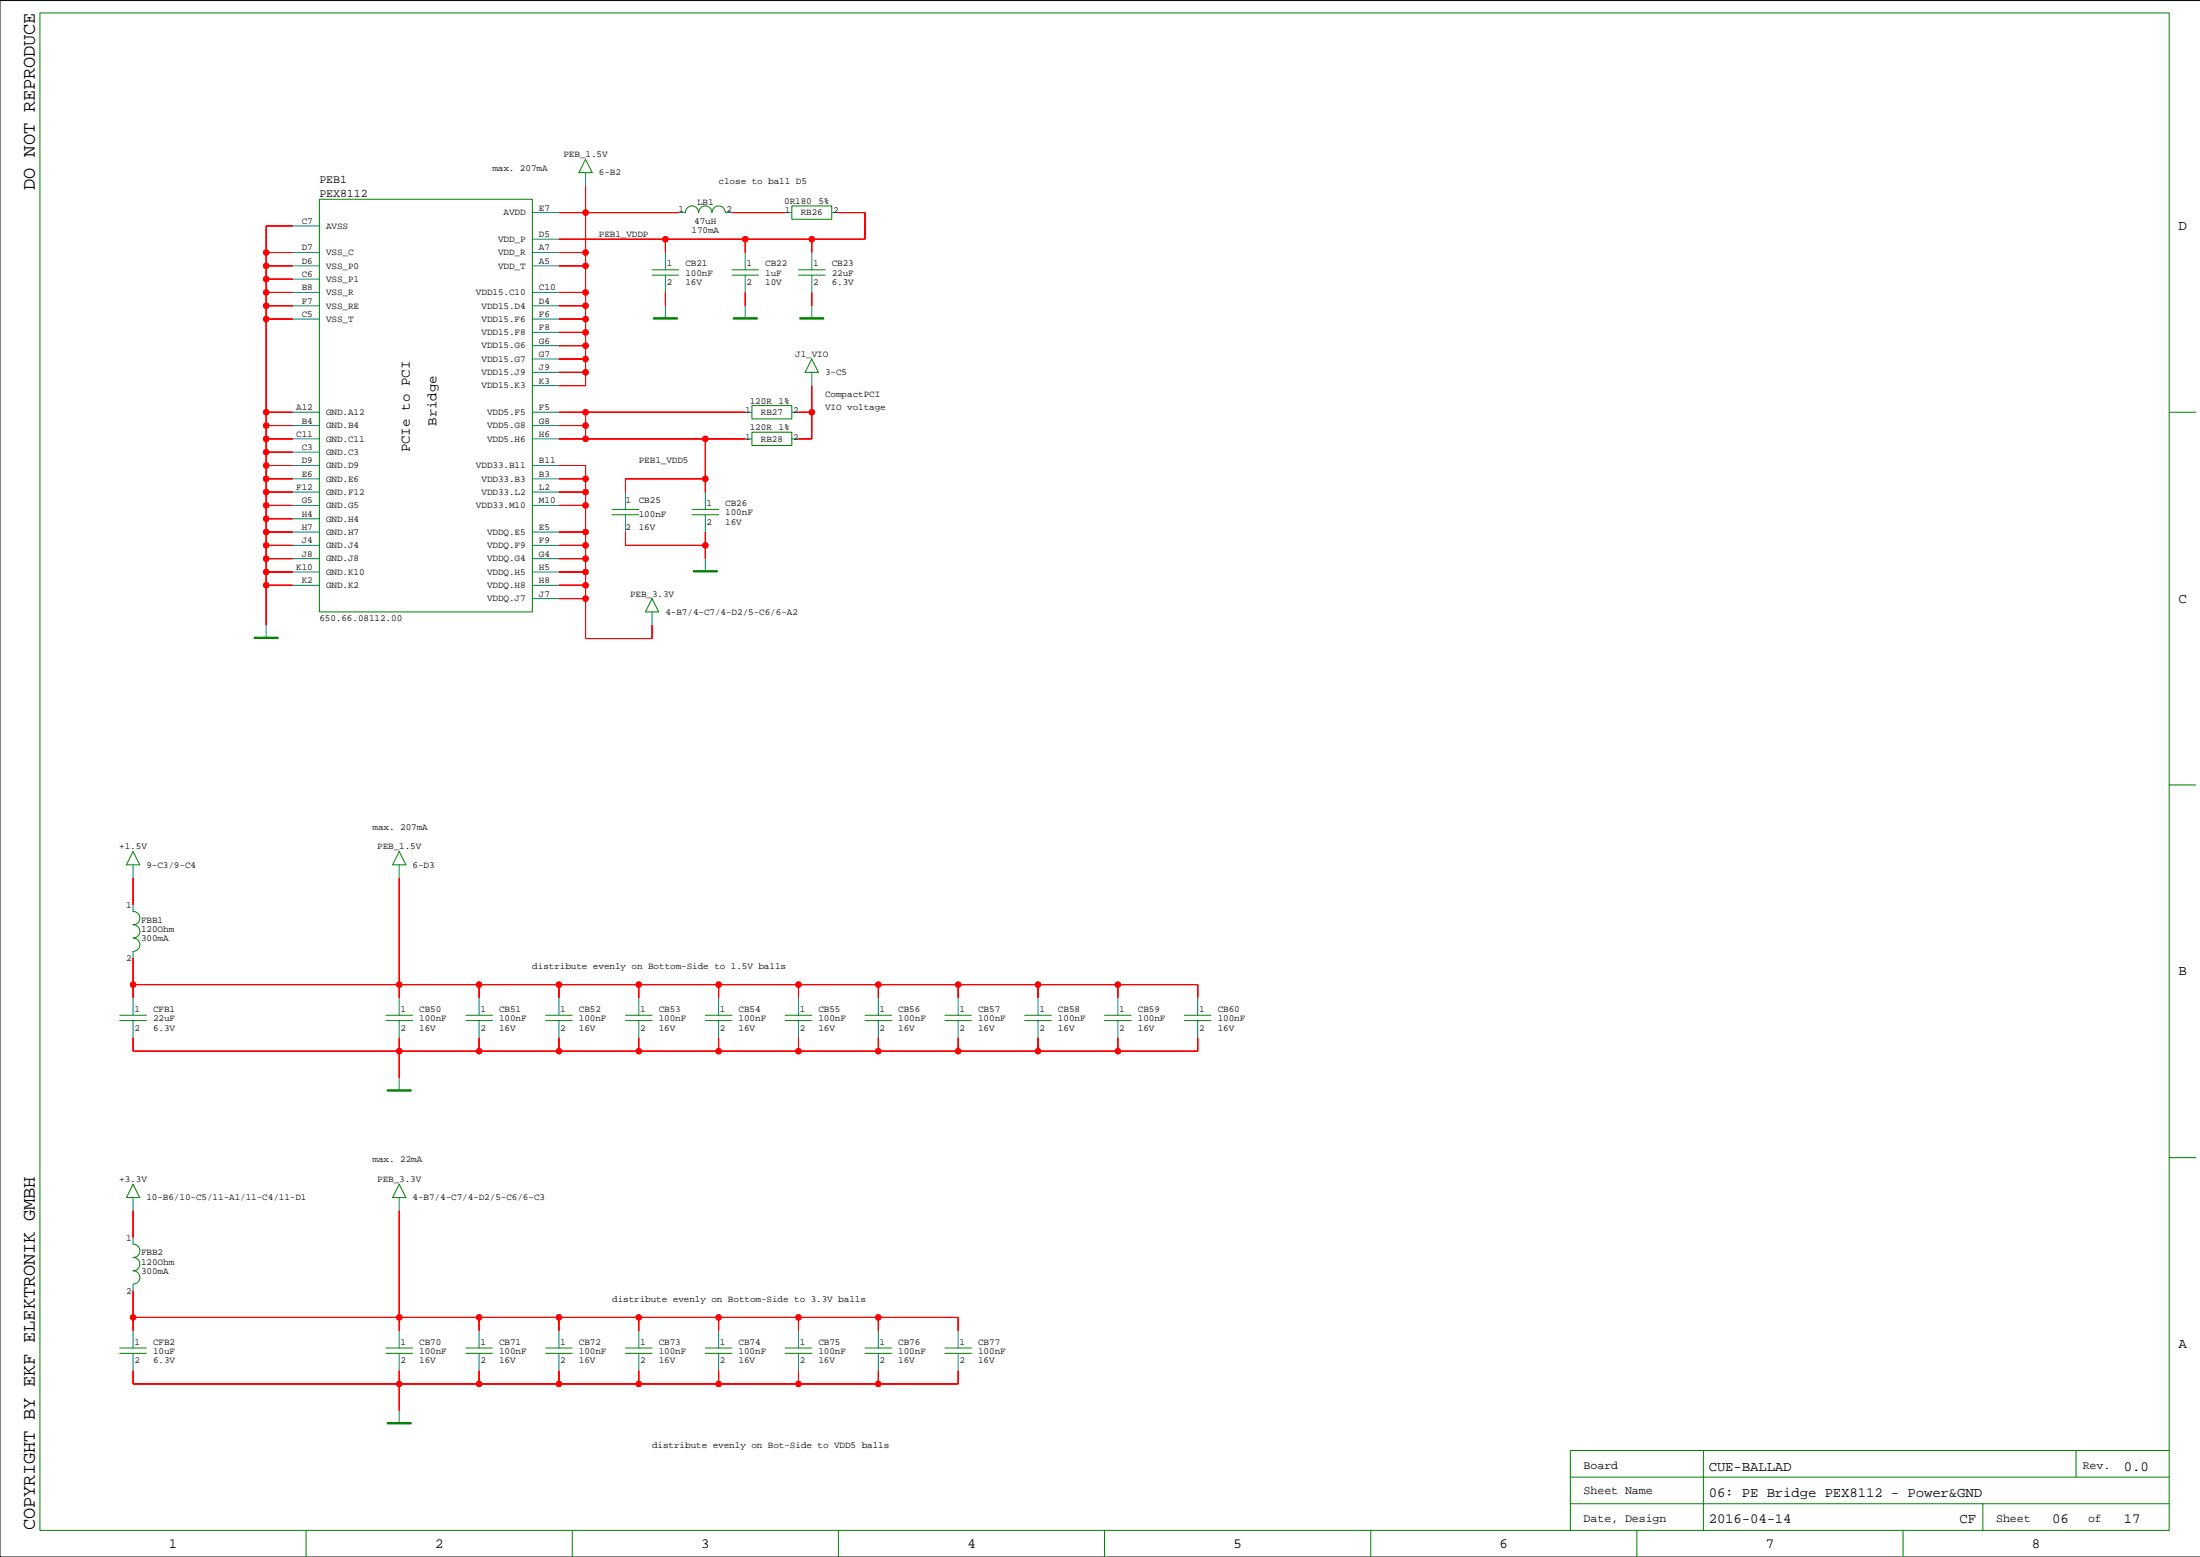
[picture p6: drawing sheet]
<svg xmlns="http://www.w3.org/2000/svg" width="420mm" height="297mm" viewBox="0 0 420 297" stroke-linecap="round" stroke-linejoin="round" font-family="sans-serif">
<path d="M419.9 .1h-419.9v296.9h419.9" fill="none" stroke="#000" stroke-width=".19"/>
<g fill="none" stroke="#008200" stroke-width=".19">
<path d="M7.6 2.5h406.3v289.5h-406.3zM111.7 30.4l1.3 2.5h-2.5zM154.9 68.5l1.3 2.5h-2.6zM413.9 78.6h5.1M124.4 114.2l1.3 2.5h-2.5zM413.9 149.8h5.1M25.4 162.4l1.3 2.6h-2.6zM76.2 162.4l1.3 2.6h-2.6zM25.4 225.9l1.3 2.6h-2.6zM76.2 225.9l1.3 2.6h-2.6zM413.9 220.9h5.1M325 276.7v15.3"/>
<path d="M396.1 276.7v5.1M413.9 276.7h-114.2v15.3M58.4 292v5M109.2 292v5M160 292v5M210.8 292v5M261.6 292v5M299.7 281.8h114.2M299.7 286.9h114.2M312.3 292v5M363.1 292v5M378.4 286.9v5.1"/>
</g>
<g fill="none" stroke="#008080" stroke-width=".19">
<path d="M111.7 32.9v2.6M55.9 58.3h5M55.9 55.8h5M55.9 53.3h5M55.9 50.7h5M55.9 48.2h5M55.9 43.1h5M101.6 58.3h5.1M101.6 55.8h5.1M101.6 50.7h5.1M101.6 48.2h5.1M101.6 45.6h5.1"/>
<path d="M101.6 40.6h5.1M127 48.2v3.3M127 52.5v3.3M127 58.3v2.3M129.5 40.6h1.3M138.4 40.6h1.3M142.2 48.2v3.3M142.2 52.5v3.3M142.2 58.3v2.3M149.8 40.6h1.3M154.9 48.2v3.3M154.9 52.5v3.3"/>
<path d="M154.9 58.3v2.3M158.7 40.6h1.3M55.9 60.9h5M55.9 78.6h5M101.6 60.9h5.1M101.6 78.6h5.1M101.6 73.6h5.1M101.6 71h5.1M101.6 68.5h5.1M101.6 66h5.1M101.6 63.4h5.1M142.2 78.6h1.3"/>
<path d="M151.1 78.6h1.3M154.9 71v2.6M55.9 83.7h5M55.9 81.2h5M55.9 96.4h5M55.9 93.9h5M55.9 91.3h5M55.9 88.8h5M55.9 99h5M55.9 86.3h5M101.6 83.7h5.1M101.6 81.2h5.1"/>
<path d="M101.6 96.4h5.1M101.6 93.9h5.1M101.6 91.3h5.1M101.6 88.8h5.1M119.4 93.9v3.3M119.4 98.2v3.3M134.6 93.9v3.3M134.6 98.2v3.3M142.2 83.7h1.3M151.1 83.7h1.3M50.8 119.3v2.3M55.9 111.7h5"/>
<path d="M55.9 109.1h5M55.9 106.6h5M55.9 104h5M55.9 101.5h5M101.6 114.2h5.1M101.6 111.7h5.1M101.6 109.1h5.1M101.6 106.6h5.1M101.6 104h5.1M101.6 101.5h5.1M124.4 116.7v2.6M134.6 106.6v2.3"/>
<path d="M25.4 165v2.5M25.4 172.6v1.3M76.2 165v2.5M25.4 181.5v1.3M25.4 190.4v3.3M25.4 194.7v3.3M76.2 190.4v3.3M76.2 194.7v3.3M91.4 190.4v3.3M91.4 194.7v3.3M106.7 190.4v3.3M106.7 194.7v3.3"/>
<path d="M121.9 190.4v3.3M121.9 194.7v3.3M137.1 190.4v3.3M137.1 194.7v3.3M152.4 190.4v3.3M152.4 194.7v3.3M167.6 190.4v3.3M167.6 194.7v3.3M182.8 190.4v3.3M182.8 194.7v3.3M198.1 190.4v3.3M198.1 194.7v3.3"/>
<path d="M213.3 190.4v3.3M213.3 194.7v3.3M228.5 190.4v3.3M228.5 194.7v3.3M76.2 205.6v2.3M25.4 228.5v2.5M25.4 236.1v1.3M76.2 228.5v2.5M25.4 245v1.3M25.4 253.9v3.3M25.4 258.2v3.3M76.2 253.9v3.3"/>
<path d="M76.2 258.2v3.3M91.4 253.9v3.3M91.4 258.2v3.3M106.7 253.9v3.3M106.7 258.2v3.3M121.9 253.9v3.3M121.9 258.2v3.3M137.1 253.9v3.3M137.1 258.2v3.3M152.4 253.9v3.3M152.4 258.2v3.3M167.6 253.9v3.3"/>
<path d="M167.6 258.2v3.3M182.8 253.9v3.3M182.8 258.2v3.3M76.2 269.1v2.3"/>
</g>
<g fill="none" stroke="#008000" stroke-width=".19">
<path d="M60.9 38h40.7v78.7h-40.7zM151.1 39.3h7.6v2.5h-7.6zM124.4 52.5h5.1M124.4 51.5h5.1M130.8 40.6a1.27 1.27 0 0 1 1.3-1.3 1.27 1.27 0 0 1 1.2 1.3 1.27 1.27 0 0 1 1.3-1.3 1.27 1.27 0 0 1 1.3 1.3 1.27 1.27 0 0 1 1.2-1.3 1.27 1.27 0 0 1 1.3 1.3M139.7 52.5h5M139.7 51.5h5M152.4 52.5h5M152.4 51.5h5M143.5 77.4h7.6v2.5h-7.6zM116.8 98.2h5.1M116.8 97.2h5.1"/>
<path d="M132.1 98.2h5M132.1 97.2h5M143.5 82.5h7.6v2.5h-7.6zM25.4 173.9a1.27 1.27 0 0 1 1.3 1.2 1.27 1.27 0 0 1-1.3 1.3 1.27 1.27 0 0 1 1.3 1.3 1.27 1.27 0 0 1-1.3 1.3 1.27 1.27 0 0 1 1.3 1.2 1.27 1.27 0 0 1-1.3 1.3M22.9 194.7h5M22.9 193.7h5M73.6 194.7h5.1M73.6 193.7h5.1M88.9 194.7h5.1M88.9 193.7h5.1M104.1 194.7h5.1M104.1 193.7h5.1"/>
<path d="M119.4 194.7h5M119.4 193.7h5M134.6 194.7h5.1M134.6 193.7h5.1M149.8 194.7h5.1M149.8 193.7h5.1M165.1 194.7h5M165.1 193.7h5M180.3 194.7h5.1M180.3 193.7h5.1M195.5 194.7h5.1M195.5 193.7h5.1"/>
<path d="M210.8 194.7h5.1M210.8 193.7h5.1M226 194.7h5.1M226 193.7h5.1M25.4 237.4a1.27 1.27 0 0 1 1.3 1.2 1.27 1.27 0 0 1-1.3 1.3 1.27 1.27 0 0 1 1.3 1.3 1.27 1.27 0 0 1-1.3 1.2 1.27 1.27 0 0 1 1.3 1.3 1.27 1.27 0 0 1-1.3 1.3M22.9 258.2h5M22.9 257.2h5M73.6 258.2h5.1M73.6 257.2h5.1M88.9 258.2h5.1M88.9 257.2h5.1M104.1 258.2h5.1"/>
<path d="M104.1 257.2h5.1M119.4 258.2h5M119.4 257.2h5M134.6 258.2h5.1M134.6 257.2h5.1M149.8 258.2h5.1M149.8 257.2h5.1M165.1 258.2h5M165.1 257.2h5M180.3 258.2h5.1M180.3 257.2h5.1"/>
</g>
<g fill="#008000" stroke="#008000" stroke-width=".19">
<path d="M48.5 121.6h4.6v.2h-4.6z" fill-rule="evenodd"/>
<path d="M124.7 60.6h4.6v.3h-4.6z" fill-rule="evenodd"/>
<path d="M139.9 60.6h4.6v.3h-4.6z" fill-rule="evenodd"/>
<path d="M152.6 60.6h4.6v.3h-4.6z" fill-rule="evenodd"/>
<path d="M132.3 108.9h4.6v.2h-4.6z" fill-rule="evenodd"/>
<path d="M73.9 207.9h4.6v.3h-4.6z" fill-rule="evenodd"/>
<path d="M73.9 271.4h4.6v.2h-4.6z" fill-rule="evenodd"/>
</g>
<g fill="#f00" stroke="#f00" stroke-width=".19">
<path d="M50.8 48.2h5.1z" fill-rule="evenodd"/>
<path d="M50.8 43.1h5.1z" fill-rule="evenodd"/>
<path d="M50.8 43.1v5.1z" fill-rule="evenodd"/>
<path d="M50.8 48.2v2.5z" fill-rule="evenodd"/>
<path d="M50.8 50.7h5.1z" fill-rule="evenodd"/>
<path d="M50.8 50.7v2.6z" fill-rule="evenodd"/>
<path d="M50.8 53.3h5.1z" fill-rule="evenodd"/>
<path d="M50.8 53.3v2.5z" fill-rule="evenodd"/>
<path d="M50.8 55.8h5.1z" fill-rule="evenodd"/>
<path d="M50.8 55.8v2.5z" fill-rule="evenodd"/>
<path d="M50.8 58.3h5.1z" fill-rule="evenodd"/>
<path d="M50.8 58.3v2.6z" fill-rule="evenodd"/>
<path d="M50.8 60.9h5.1z" fill-rule="evenodd"/>
<path d="M50.8 60.9v17.7z" fill-rule="evenodd"/>
<path d="M50.8 78.6h5.1z" fill-rule="evenodd"/>
<path d="M50.8 78.6v2.6z" fill-rule="evenodd"/>
<path d="M50.8 81.2h5.1z" fill-rule="evenodd"/>
<path d="M50.8 81.2v2.5z" fill-rule="evenodd"/>
<path d="M50.8 83.7h5.1z" fill-rule="evenodd"/>
<path d="M50.8 83.7v2.6z" fill-rule="evenodd"/>
<path d="M50.8 86.3h5.1z" fill-rule="evenodd"/>
<path d="M50.8 86.3v2.5z" fill-rule="evenodd"/>
<path d="M50.8 88.8h5.1z" fill-rule="evenodd"/>
<path d="M50.8 88.8v2.5z" fill-rule="evenodd"/>
<path d="M50.8 91.3h5.1z" fill-rule="evenodd"/>
<path d="M50.8 91.3v2.6z" fill-rule="evenodd"/>
<path d="M50.8 93.9h5.1z" fill-rule="evenodd"/>
<path d="M50.8 93.9v2.5z" fill-rule="evenodd"/>
<path d="M50.8 96.4h5.1z" fill-rule="evenodd"/>
<path d="M50.8 96.4v2.6z" fill-rule="evenodd"/>
<path d="M50.8 99h5.1z" fill-rule="evenodd"/>
<path d="M50.8 99v2.5z" fill-rule="evenodd"/>
<path d="M50.8 101.5h5.1z" fill-rule="evenodd"/>
<path d="M50.8 101.5v2.5z" fill-rule="evenodd"/>
<path d="M50.8 104h5.1z" fill-rule="evenodd"/>
<path d="M50.8 104v2.6z" fill-rule="evenodd"/>
<path d="M50.8 106.6h5.1z" fill-rule="evenodd"/>
<path d="M50.8 106.6v2.5z" fill-rule="evenodd"/>
<path d="M50.8 109.1h5.1z" fill-rule="evenodd"/>
<path d="M50.8 109.1v2.6z" fill-rule="evenodd"/>
<path d="M50.8 111.7h5.1z" fill-rule="evenodd"/>
<path d="M50.8 111.7v7.6z" fill-rule="evenodd"/>
<path d="M127 55.8v2.5z" fill-rule="evenodd"/>
<path d="M142.2 55.8v2.5z" fill-rule="evenodd"/>
<path d="M154.9 55.8v2.5z" fill-rule="evenodd"/>
<path d="M134.6 104v2.6z" fill-rule="evenodd"/>
<path d="M119.4 101.5v2.5z" fill-rule="evenodd"/>
<path d="M119.4 104h15.2z" fill-rule="evenodd"/>
<path d="M134.6 101.5v2.5z" fill-rule="evenodd"/>
<path d="M91.4 198v2.5z" fill-rule="evenodd"/>
<path d="M106.7 198v2.5z" fill-rule="evenodd"/>
<path d="M121.9 198v2.5z" fill-rule="evenodd"/>
<path d="M152.4 198v2.5z" fill-rule="evenodd"/>
<path d="M182.8 198v2.5z" fill-rule="evenodd"/>
<path d="M198.1 198v2.5z" fill-rule="evenodd"/>
<path d="M213.3 198v2.5z" fill-rule="evenodd"/>
<path d="M228.5 198v2.5z" fill-rule="evenodd"/>
<path d="M213.3 200.5h15.2z" fill-rule="evenodd"/>
<path d="M198.1 200.5h15.2z" fill-rule="evenodd"/>
<path d="M182.8 200.5h15.3z" fill-rule="evenodd"/>
<path d="M167.6 200.5h15.2z" fill-rule="evenodd"/>
<path d="M167.6 198v2.5z" fill-rule="evenodd"/>
<path d="M152.4 200.5h15.2z" fill-rule="evenodd"/>
<path d="M137.1 200.5h15.3z" fill-rule="evenodd"/>
<path d="M137.1 198v2.5z" fill-rule="evenodd"/>
<path d="M121.9 200.5h15.2z" fill-rule="evenodd"/>
<path d="M106.7 200.5h15.2z" fill-rule="evenodd"/>
<path d="M91.4 200.5h15.3z" fill-rule="evenodd"/>
<path d="M76.2 200.5h15.2z" fill-rule="evenodd"/>
<path d="M76.2 198v2.5z" fill-rule="evenodd"/>
<path d="M76.2 200.5v5.1z" fill-rule="evenodd"/>
<path d="M25.4 200.5h50.8z" fill-rule="evenodd"/>
<path d="M25.4 198v2.5z" fill-rule="evenodd"/>
<path d="M121.9 261.5v2.5z" fill-rule="evenodd"/>
<path d="M106.7 261.5v2.5z" fill-rule="evenodd"/>
<path d="M25.4 261.5v2.5z" fill-rule="evenodd"/>
<path d="M25.4 264h50.8z" fill-rule="evenodd"/>
<path d="M76.2 264v5.1z" fill-rule="evenodd"/>
<path d="M76.2 261.5v2.5z" fill-rule="evenodd"/>
<path d="M76.2 264h15.2z" fill-rule="evenodd"/>
<path d="M91.4 261.5v2.5z" fill-rule="evenodd"/>
<path d="M91.4 264h15.3z" fill-rule="evenodd"/>
<path d="M106.7 264h15.2z" fill-rule="evenodd"/>
<path d="M121.9 264h15.2z" fill-rule="evenodd"/>
<path d="M167.6 261.5v2.5z" fill-rule="evenodd"/>
<path d="M182.8 261.5v2.5z" fill-rule="evenodd"/>
<path d="M167.6 264h15.2z" fill-rule="evenodd"/>
<path d="M152.4 264h15.2z" fill-rule="evenodd"/>
<path d="M152.4 261.5v2.5z" fill-rule="evenodd"/>
<path d="M137.1 264h15.3z" fill-rule="evenodd"/>
<path d="M137.1 261.5v2.5z" fill-rule="evenodd"/>
<path d="M152.4 83.7h2.5z" fill-rule="evenodd"/>
<path d="M154.9 78.6v5.1z" fill-rule="evenodd"/>
<path d="M154.9 73.6v5z" fill-rule="evenodd"/>
<path d="M152.4 78.6h2.5z" fill-rule="evenodd"/>
<path d="M121.9 251.3v2.6z" fill-rule="evenodd"/>
<path d="M106.7 251.3v2.6z" fill-rule="evenodd"/>
<path d="M76.2 231v20.3z" fill-rule="evenodd"/>
<path d="M76.2 251.3v2.6z" fill-rule="evenodd"/>
<path d="M25.4 251.3v2.6z" fill-rule="evenodd"/>
<path d="M25.4 246.3v5z" fill-rule="evenodd"/>
<path d="M25.4 251.3h50.8z" fill-rule="evenodd"/>
<path d="M76.2 251.3h15.2z" fill-rule="evenodd"/>
<path d="M91.4 251.3v2.6z" fill-rule="evenodd"/>
<path d="M91.4 251.3h15.3z" fill-rule="evenodd"/>
<path d="M106.7 251.3h15.2z" fill-rule="evenodd"/>
<path d="M121.9 251.3h15.2z" fill-rule="evenodd"/>
<path d="M167.6 251.3v2.6z" fill-rule="evenodd"/>
<path d="M182.8 251.3v2.6z" fill-rule="evenodd"/>
<path d="M167.6 251.3h15.2z" fill-rule="evenodd"/>
<path d="M152.4 251.3h15.2z" fill-rule="evenodd"/>
<path d="M152.4 251.3v2.6z" fill-rule="evenodd"/>
<path d="M137.1 251.3h15.3z" fill-rule="evenodd"/>
<path d="M137.1 251.3v2.6z" fill-rule="evenodd"/>
<path d="M106.7 114.2h5z" fill-rule="evenodd"/>
<path d="M106.7 109.1h5z" fill-rule="evenodd"/>
<path d="M106.7 106.6h5z" fill-rule="evenodd"/>
<path d="M106.7 104h5z" fill-rule="evenodd"/>
<path d="M106.7 101.5h5z" fill-rule="evenodd"/>
<path d="M106.7 96.4h5z" fill-rule="evenodd"/>
<path d="M106.7 93.9h5z" fill-rule="evenodd"/>
<path d="M106.7 91.3h5z" fill-rule="evenodd"/>
<path d="M106.7 88.8h5z" fill-rule="evenodd"/>
<path d="M111.7 88.8v2.5z" fill-rule="evenodd"/>
<path d="M111.7 91.3v2.6z" fill-rule="evenodd"/>
<path d="M111.7 93.9v2.5z" fill-rule="evenodd"/>
<path d="M111.7 96.4v5.1z" fill-rule="evenodd"/>
<path d="M111.7 101.5v2.5z" fill-rule="evenodd"/>
<path d="M111.7 104v2.6z" fill-rule="evenodd"/>
<path d="M111.7 106.6v2.5z" fill-rule="evenodd"/>
<path d="M111.7 109.1v2.6z" fill-rule="evenodd"/>
<path d="M106.7 111.7h5z" fill-rule="evenodd"/>
<path d="M111.7 111.7v2.5z" fill-rule="evenodd"/>
<path d="M111.7 114.2v7.6z" fill-rule="evenodd"/>
<path d="M111.7 121.8h12.7z" fill-rule="evenodd"/>
<path d="M124.4 119.3v2.5z" fill-rule="evenodd"/>
<path d="M25.4 231v5.1z" fill-rule="evenodd"/>
<path d="M139.7 40.6h10.1z" fill-rule="evenodd"/>
<path d="M142.2 45.6v2.6z" fill-rule="evenodd"/>
<path d="M127 45.6v2.6z" fill-rule="evenodd"/>
<path d="M106.7 45.6h20.3z" fill-rule="evenodd"/>
<path d="M127 45.6h15.2z" fill-rule="evenodd"/>
<path d="M142.2 45.6h12.7z" fill-rule="evenodd"/>
<path d="M160 40.6h5.1z" fill-rule="evenodd"/>
<path d="M165.1 40.6v5z" fill-rule="evenodd"/>
<path d="M154.9 45.6h10.2z" fill-rule="evenodd"/>
<path d="M154.9 45.6v2.6z" fill-rule="evenodd"/>
<path d="M25.4 167.5v5.1z" fill-rule="evenodd"/>
<path d="M134.6 83.7h7.6z" fill-rule="evenodd"/>
<path d="M119.4 91.3v2.6z" fill-rule="evenodd"/>
<path d="M119.4 91.3h15.2z" fill-rule="evenodd"/>
<path d="M134.6 91.3v2.6z" fill-rule="evenodd"/>
<path d="M134.6 83.7v7.6z" fill-rule="evenodd"/>
<path d="M111.7 83.7h22.9z" fill-rule="evenodd"/>
<path d="M106.7 81.2h5z" fill-rule="evenodd"/>
<path d="M106.7 78.6h5z" fill-rule="evenodd"/>
<path d="M111.7 78.6h30.5z" fill-rule="evenodd"/>
<path d="M111.7 78.6v2.6z" fill-rule="evenodd"/>
<path d="M111.7 81.2v2.5z" fill-rule="evenodd"/>
<path d="M106.7 83.7h5z" fill-rule="evenodd"/>
<path d="M76.2 187.8v2.6z" fill-rule="evenodd"/>
<path d="M91.4 187.8v2.6z" fill-rule="evenodd"/>
<path d="M106.7 187.8v2.6z" fill-rule="evenodd"/>
<path d="M121.9 187.8v2.6z" fill-rule="evenodd"/>
<path d="M137.1 187.8v2.6z" fill-rule="evenodd"/>
<path d="M152.4 187.8v2.6z" fill-rule="evenodd"/>
<path d="M167.6 187.8v2.6z" fill-rule="evenodd"/>
<path d="M182.8 187.8v2.6z" fill-rule="evenodd"/>
<path d="M198.1 187.8v2.6z" fill-rule="evenodd"/>
<path d="M213.3 187.8v2.6z" fill-rule="evenodd"/>
<path d="M228.5 187.8v2.6z" fill-rule="evenodd"/>
<path d="M213.3 187.8h15.2z" fill-rule="evenodd"/>
<path d="M198.1 187.8h15.2z" fill-rule="evenodd"/>
<path d="M182.8 187.8h15.3z" fill-rule="evenodd"/>
<path d="M167.6 187.8h15.2z" fill-rule="evenodd"/>
<path d="M152.4 187.8h15.2z" fill-rule="evenodd"/>
<path d="M137.1 187.8h15.3z" fill-rule="evenodd"/>
<path d="M121.9 187.8h15.2z" fill-rule="evenodd"/>
<path d="M106.7 187.8h15.2z" fill-rule="evenodd"/>
<path d="M91.4 187.8h15.3z" fill-rule="evenodd"/>
<path d="M76.2 187.8h15.2z" fill-rule="evenodd"/>
<path d="M25.4 182.8v5z" fill-rule="evenodd"/>
<path d="M25.4 187.8v2.6z" fill-rule="evenodd"/>
<path d="M25.4 187.8h50.8z" fill-rule="evenodd"/>
<path d="M76.2 167.5v20.3z" fill-rule="evenodd"/>
<path d="M111.7 40.6h17.8z" fill-rule="evenodd"/>
<path d="M106.7 40.6h5z" fill-rule="evenodd"/>
<path d="M106.7 48.2h5z" fill-rule="evenodd"/>
<path d="M106.7 50.7h5z" fill-rule="evenodd"/>
<path d="M106.7 55.8h5z" fill-rule="evenodd"/>
<path d="M106.7 58.3h5z" fill-rule="evenodd"/>
<path d="M106.7 60.9h5z" fill-rule="evenodd"/>
<path d="M106.7 63.4h5z" fill-rule="evenodd"/>
<path d="M106.7 66h5z" fill-rule="evenodd"/>
<path d="M106.7 68.5h5z" fill-rule="evenodd"/>
<path d="M106.7 71h5z" fill-rule="evenodd"/>
<path d="M106.7 73.6h5z" fill-rule="evenodd"/>
<path d="M111.7 71v2.6z" fill-rule="evenodd"/>
<path d="M111.7 68.5v2.5z" fill-rule="evenodd"/>
<path d="M111.7 66v2.5z" fill-rule="evenodd"/>
<path d="M111.7 63.4v2.6z" fill-rule="evenodd"/>
<path d="M111.7 60.9v2.5z" fill-rule="evenodd"/>
<path d="M111.7 58.3v2.6z" fill-rule="evenodd"/>
<path d="M111.7 55.8v2.5z" fill-rule="evenodd"/>
<path d="M111.7 50.7v5.1z" fill-rule="evenodd"/>
<path d="M111.7 48.2v2.5z" fill-rule="evenodd"/>
<path d="M111.7 40.6v7.6z" fill-rule="evenodd"/>
<path d="M111.7 35.5v5.1z" fill-rule="evenodd"/>
<circle cx="50.8" cy="48.2" r=".51"/>
<circle cx="50.8" cy="50.7" r=".51"/>
<circle cx="50.8" cy="53.3" r=".51"/>
<circle cx="50.8" cy="55.8" r=".51"/>
<circle cx="50.8" cy="58.3" r=".51"/>
<circle cx="50.8" cy="60.9" r=".51"/>
<circle cx="50.8" cy="78.6" r=".51"/>
<circle cx="50.8" cy="81.2" r=".51"/>
<circle cx="50.8" cy="83.7" r=".51"/>
<circle cx="50.8" cy="86.3" r=".51"/>
<circle cx="50.8" cy="88.8" r=".51"/>
<circle cx="50.8" cy="91.3" r=".51"/>
<circle cx="50.8" cy="93.9" r=".51"/>
<circle cx="50.8" cy="96.4" r=".51"/>
<circle cx="50.8" cy="99" r=".51"/>
<circle cx="50.8" cy="101.5" r=".51"/>
<circle cx="50.8" cy="104" r=".51"/>
<circle cx="50.8" cy="106.6" r=".51"/>
<circle cx="50.8" cy="109.1" r=".51"/>
<circle cx="50.8" cy="111.7" r=".51"/>
<circle cx="134.6" cy="104" r=".51"/>
<circle cx="213.3" cy="200.5" r=".51"/>
<circle cx="198.1" cy="200.5" r=".51"/>
<circle cx="182.8" cy="200.5" r=".51"/>
<circle cx="167.6" cy="200.5" r=".51"/>
<circle cx="152.4" cy="200.5" r=".51"/>
<circle cx="137.1" cy="200.5" r=".51"/>
<circle cx="121.9" cy="200.5" r=".51"/>
<circle cx="106.7" cy="200.5" r=".51"/>
<circle cx="91.4" cy="200.5" r=".51"/>
<circle cx="76.2" cy="200.5" r=".51"/>
<circle cx="76.2" cy="264" r=".51"/>
<circle cx="91.4" cy="264" r=".51"/>
<circle cx="106.7" cy="264" r=".51"/>
<circle cx="121.9" cy="264" r=".51"/>
<circle cx="167.6" cy="264" r=".51"/>
<circle cx="152.4" cy="264" r=".51"/>
<circle cx="137.1" cy="264" r=".51"/>
<circle cx="154.9" cy="78.6" r=".51"/>
<circle cx="25.4" cy="251.3" r=".51"/>
<circle cx="76.2" cy="251.3" r=".51"/>
<circle cx="91.4" cy="251.3" r=".51"/>
<circle cx="106.7" cy="251.3" r=".51"/>
<circle cx="121.9" cy="251.3" r=".51"/>
<circle cx="167.6" cy="251.3" r=".51"/>
<circle cx="152.4" cy="251.3" r=".51"/>
<circle cx="137.1" cy="251.3" r=".51"/>
<circle cx="111.7" cy="91.3" r=".51"/>
<circle cx="111.7" cy="93.9" r=".51"/>
<circle cx="111.7" cy="96.4" r=".51"/>
<circle cx="111.7" cy="101.5" r=".51"/>
<circle cx="111.7" cy="104" r=".51"/>
<circle cx="111.7" cy="106.6" r=".51"/>
<circle cx="111.7" cy="109.1" r=".51"/>
<circle cx="111.7" cy="111.7" r=".51"/>
<circle cx="111.7" cy="114.2" r=".51"/>
<circle cx="127" cy="45.6" r=".51"/>
<circle cx="142.2" cy="45.6" r=".51"/>
<circle cx="154.9" cy="45.6" r=".51"/>
<circle cx="134.6" cy="91.3" r=".51"/>
<circle cx="134.6" cy="83.7" r=".51"/>
<circle cx="111.7" cy="78.6" r=".51"/>
<circle cx="111.7" cy="81.2" r=".51"/>
<circle cx="111.7" cy="83.7" r=".51"/>
<circle cx="213.3" cy="187.8" r=".51"/>
<circle cx="198.1" cy="187.8" r=".51"/>
<circle cx="182.8" cy="187.8" r=".51"/>
<circle cx="167.6" cy="187.8" r=".51"/>
<circle cx="152.4" cy="187.8" r=".51"/>
<circle cx="137.1" cy="187.8" r=".51"/>
<circle cx="121.9" cy="187.8" r=".51"/>
<circle cx="106.7" cy="187.8" r=".51"/>
<circle cx="91.4" cy="187.8" r=".51"/>
<circle cx="25.4" cy="187.8" r=".51"/>
<circle cx="76.2" cy="187.8" r=".51"/>
<circle cx="111.7" cy="71" r=".51"/>
<circle cx="111.7" cy="68.5" r=".51"/>
<circle cx="111.7" cy="66" r=".51"/>
<circle cx="111.7" cy="63.4" r=".51"/>
<circle cx="111.7" cy="60.9" r=".51"/>
<circle cx="111.7" cy="58.3" r=".51"/>
<circle cx="111.7" cy="55.8" r=".51"/>
<circle cx="111.7" cy="50.7" r=".51"/>
<circle cx="111.7" cy="48.2" r=".51"/>
<circle cx="111.7" cy="40.6" r=".51"/>
</g>
<g fill="none" stroke="#f00" stroke-width=".19">
<path d="M111.7 35.5v38.1h-5M50.8 48.2h5.1M50.8 50.7h5.1M50.8 53.3h5.1M50.8 55.8h5.1M50.8 58.3h5.1M55.9 43.1h-5.1v76.2M106.7 48.2h5M106.7 50.7h5M106.7 55.8h5M106.7 58.3h5M106.7 40.6h22.8"/>
<path d="M127 45.6v2.6M127 55.8v2.5M139.7 40.6h10.1M142.2 45.6v2.6M142.2 55.8v2.5M154.9 45.6v2.6M154.9 55.8v2.5M160 40.6h5.1v5h-58.4M50.8 60.9h5.1M50.8 78.6h5.1M106.7 60.9h5M106.7 78.6h35.5"/>
<path d="M106.7 63.4h5M106.7 66h5M106.7 68.5h5M106.7 71h5M111.7 78.6v5.1M152.4 78.6h2.5M154.9 73.6v10.1h-2.5M50.8 81.2h5.1M50.8 83.7h5.1M50.8 86.3h5.1M50.8 88.8h5.1M50.8 91.3h5.1"/>
<path d="M50.8 93.9h5.1M50.8 96.4h5.1M50.8 99h5.1M106.7 81.2h5M106.7 83.7h35.5M106.7 88.8h5v33h12.7v-2.5M106.7 91.3h5M106.7 93.9h5M106.7 96.4h5M134.6 91.3h-15.2v2.6M134.6 83.7v10.2M50.8 101.5h5.1"/>
<path d="M50.8 104h5.1M50.8 106.6h5.1M50.8 109.1h5.1M50.8 111.7h5.1M106.7 101.5h5M106.7 104h5M106.7 106.6h5M106.7 109.1h5M106.7 111.7h5M106.7 114.2h5M119.4 101.5v2.5h15.2M134.6 101.5v5.1"/>
<path d="M25.4 167.5v5.1M76.2 167.5v22.9M25.4 187.8h203.1v2.6M25.4 198v2.5h203.1v-2.5M25.4 182.8v7.6M76.2 198v7.6M91.4 187.8v2.6M91.4 198v2.5M106.7 187.8v2.6M106.7 198v2.5M121.9 187.8v2.6M121.9 198v2.5"/>
<path d="M137.1 187.8v2.6M137.1 198v2.5M152.4 187.8v2.6M152.4 198v2.5M167.6 187.8v2.6M167.6 198v2.5M182.8 187.8v2.6M182.8 198v2.5M198.1 187.8v2.6M198.1 198v2.5M213.3 187.8v2.6M213.3 198v2.5"/>
<path d="M25.4 231v5.1M76.2 231v22.9M25.4 251.3h157.4v2.6M25.4 246.3v7.6M91.4 251.3v2.6M106.7 251.3v2.6M121.9 251.3v2.6M137.1 251.3v2.6M152.4 251.3v2.6M167.6 251.3v2.6M25.4 261.5v2.5h157.4v-2.5M76.2 261.5v7.6"/>
<path d="M91.4 261.5v2.5M106.7 261.5v2.5M121.9 261.5v2.5M137.1 261.5v2.5M152.4 261.5v2.5M167.6 261.5v2.5"/>
<circle cx="50.8" cy="50.7" r=".51"/>
<circle cx="50.8" cy="58.3" r=".51"/>
<circle cx="50.8" cy="48.2" r=".51"/>
<circle cx="50.8" cy="55.8" r=".51"/>
<circle cx="50.8" cy="53.3" r=".51"/>
<circle cx="111.7" cy="50.7" r=".51"/>
<circle cx="111.7" cy="58.3" r=".51"/>
<circle cx="111.7" cy="48.2" r=".51"/>
<circle cx="111.7" cy="55.8" r=".51"/>
<circle cx="111.7" cy="40.6" r=".51"/>
<circle cx="127" cy="45.6" r=".51"/>
<circle cx="142.2" cy="45.6" r=".51"/>
<circle cx="154.9" cy="45.6" r=".51"/>
<circle cx="50.8" cy="78.6" r=".51"/>
<circle cx="50.8" cy="60.9" r=".51"/>
<circle cx="111.7" cy="63.4" r=".51"/>
<circle cx="111.7" cy="60.9" r=".51"/>
<circle cx="111.7" cy="66" r=".51"/>
<circle cx="111.7" cy="78.6" r=".51"/>
<circle cx="111.7" cy="71" r=".51"/>
<circle cx="111.7" cy="68.5" r=".51"/>
<circle cx="154.9" cy="78.6" r=".51"/>
<circle cx="50.8" cy="99" r=".51"/>
<circle cx="50.8" cy="91.3" r=".51"/>
<circle cx="50.8" cy="86.3" r=".51"/>
<circle cx="50.8" cy="93.9" r=".51"/>
<circle cx="50.8" cy="88.8" r=".51"/>
<circle cx="50.8" cy="96.4" r=".51"/>
<circle cx="50.8" cy="81.2" r=".51"/>
<circle cx="50.8" cy="83.7" r=".51"/>
<circle cx="111.7" cy="96.4" r=".51"/>
<circle cx="111.7" cy="91.3" r=".51"/>
<circle cx="111.7" cy="93.9" r=".51"/>
<circle cx="111.7" cy="81.2" r=".51"/>
<circle cx="111.7" cy="83.7" r=".51"/>
<circle cx="134.6" cy="91.3" r=".51"/>
<circle cx="134.6" cy="83.7" r=".51"/>
<circle cx="50.8" cy="106.6" r=".51"/>
<circle cx="50.8" cy="101.5" r=".51"/>
<circle cx="50.8" cy="104" r=".51"/>
<circle cx="50.8" cy="109.1" r=".51"/>
<circle cx="50.8" cy="111.7" r=".51"/>
<circle cx="111.7" cy="106.6" r=".51"/>
<circle cx="111.7" cy="104" r=".51"/>
<circle cx="111.7" cy="101.5" r=".51"/>
<circle cx="111.7" cy="111.7" r=".51"/>
<circle cx="111.7" cy="109.1" r=".51"/>
<circle cx="111.7" cy="114.2" r=".51"/>
<circle cx="134.6" cy="104" r=".51"/>
<circle cx="25.4" cy="187.8" r=".51"/>
<circle cx="76.2" cy="187.8" r=".51"/>
<circle cx="91.4" cy="187.8" r=".51"/>
<circle cx="106.7" cy="187.8" r=".51"/>
<circle cx="121.9" cy="187.8" r=".51"/>
<circle cx="137.1" cy="187.8" r=".51"/>
<circle cx="152.4" cy="187.8" r=".51"/>
<circle cx="167.6" cy="187.8" r=".51"/>
<circle cx="182.8" cy="187.8" r=".51"/>
<circle cx="198.1" cy="187.8" r=".51"/>
<circle cx="213.3" cy="187.8" r=".51"/>
<circle cx="76.2" cy="200.5" r=".51"/>
<circle cx="91.4" cy="200.5" r=".51"/>
<circle cx="106.7" cy="200.5" r=".51"/>
<circle cx="121.9" cy="200.5" r=".51"/>
<circle cx="137.1" cy="200.5" r=".51"/>
<circle cx="152.4" cy="200.5" r=".51"/>
<circle cx="167.6" cy="200.5" r=".51"/>
<circle cx="182.8" cy="200.5" r=".51"/>
<circle cx="198.1" cy="200.5" r=".51"/>
<circle cx="213.3" cy="200.5" r=".51"/>
<circle cx="25.4" cy="251.3" r=".51"/>
<circle cx="76.2" cy="251.3" r=".51"/>
<circle cx="91.4" cy="251.3" r=".51"/>
<circle cx="106.7" cy="251.3" r=".51"/>
<circle cx="121.9" cy="251.3" r=".51"/>
<circle cx="137.1" cy="251.3" r=".51"/>
<circle cx="152.4" cy="251.3" r=".51"/>
<circle cx="167.6" cy="251.3" r=".51"/>
<circle cx="76.2" cy="264" r=".51"/>
<circle cx="91.4" cy="264" r=".51"/>
<circle cx="106.7" cy="264" r=".51"/>
<circle cx="121.9" cy="264" r=".51"/>
<circle cx="137.1" cy="264" r=".51"/>
<circle cx="152.4" cy="264" r=".51"/>
<circle cx="167.6" cy="264" r=".51"/>
</g>
<g font-size="3.6">
<text x="6.6" y="36.2" transform="rotate(-90 6.6 36.2)">DO NOT REPRODUCE</text>
<text x="6.6" y="292" transform="rotate(-90 6.6 292)">COPYRIGHT BY EKF ELEKTRONIK GMBH</text>
</g>
<g font-size="2.7">
<text x="415.7" y="43.9">D</text>
<text x="83.3" y="81.2" transform="rotate(-90 83.3 81.2)">Bridge</text>
<text x="78.2" y="86.3" transform="rotate(-90 78.2 86.3)">PCIe to PCI</text>
<text x="415.7" y="115">C</text>
<text x="415.7" y="186.1">B</text>
<text x="415.7" y="257.2">A</text>
<text x="326.1" y="280.6">CUE-BALLAD</text>
<text x="405.3" y="280.6">0.0</text>
<text x="326.1" y="285.6">06: PE Bridge PEX8112 - Power&amp;GND</text>
<text x="326.1" y="290.5">2016-04-14</text>
<text x="373.9" y="290.5">CF</text>
<text x="391.6" y="290.5">06</text>
<text x="405.3" y="290.5">17</text>
<text x="32.2" y="295.3">1</text>
<text x="83" y="295.3">2</text>
<text x="133.8" y="295.3">3</text>
<text x="184.6" y="295.3">4</text>
<text x="235.4" y="295.3">5</text>
<text x="286.2" y="295.3">6</text>
<text x="337" y="295.3">7</text>
<text x="387.7" y="295.3">8</text>
</g>
<g font-size="2.2">
<text x="60.9" y="35">PEB1</text>
<text x="60.9" y="37.5">PEX8112</text>
<text x="302.2" y="280.2">Board</text>
<text x="397.4" y="280.2">Rev.</text>
<text x="302.2" y="285">Sheet Name</text>
<text x="302.2" y="290.3">Date, Design</text>
<text x="380.9" y="290.3">Sheet</text>
<text x="398.4" y="290.3">of</text>
</g>
<g font-size="1.8">
<text x="94" y="32.6">max. 207mA</text>
<text x="107.5" y="30">PEB_1.5V</text>
<text x="114.3" y="33.5">6-B2</text>
<text x="137.1" y="35.1">close to ball D5</text>
<text x="96.1" y="41.1">AVDD</text>
<text x="102.8" y="40.2">E7</text>
<text x="129.5" y="40.4">1</text>
<text x="133" y="39.2">LB1</text>
<text x="138.7" y="40.4">2</text>
<text x="149.6" y="38.9">0R180</text>
<text x="149.8" y="40.7">1</text>
<text x="152.8" y="41.1">RB26</text>
<text x="156.2" y="38.9">5%</text>
<text x="159" y="40.7">2</text>
<text x="57.6" y="42.7">C7</text>
<text x="57.6" y="47.8">D7</text>
<text x="62.2" y="43.6">AVSS</text>
<text x="95" y="46.2">VDD_P</text>
<text x="102.8" y="45.2">D5</text>
<text x="102.8" y="47.8">A7</text>
<text x="114.3" y="45.2">PEB1_VDDP</text>
<text x="132" y="44.5">170mA</text>
<text x="132.5" y="42.7">47uH</text>
<text x="57.6" y="50.3">D6</text>
<text x="57.6" y="52.9">C6</text>
<text x="62.2" y="53.8">VSS_P1</text>
<text x="62.2" y="51.2">VSS_P0</text>
<text x="62.2" y="48.7">VSS_C</text>
<text x="95" y="48.7">VDD_R</text>
<text x="95" y="51.2">VDD_T</text>
<text x="102.8" y="50.3">A5</text>
<text x="127.2" y="50.8">1</text>
<text x="130.8" y="50.8">CB21</text>
<text x="130.8" y="52.6">100nF</text>
<text x="142.5" y="50.8">1</text>
<text x="146" y="50.8">CB22</text>
<text x="146" y="52.6">1uF</text>
<text x="155.2" y="50.8">1</text>
<text x="158.7" y="52.6">22uF</text>
<text x="158.7" y="50.8">CB23</text>
<text x="57.6" y="55.4">B8</text>
<text x="57.6" y="57.9">F7</text>
<text x="62.2" y="58.9">VSS_RE</text>
<text x="62.2" y="56.3">VSS_R</text>
<text x="90.8" y="56.3">VDD15.C10</text>
<text x="91.9" y="58.9">VDD15.D4</text>
<text x="102.8" y="55.4">C10</text>
<text x="102.8" y="57.9">D4</text>
<text x="127.2" y="54.4">2</text>
<text x="130.8" y="54.4">16V</text>
<text x="142.5" y="54.4">2</text>
<text x="146" y="54.4">10V</text>
<text x="155.2" y="54.4">2</text>
<text x="158.7" y="54.4">6.3V</text>
<text x="57.6" y="60.5">C5</text>
<text x="62.2" y="61.4">VSS_T</text>
<text x="91.9" y="63.9">VDD15.F8</text>
<text x="91.9" y="61.4">VDD15.F6</text>
<text x="102.8" y="60.5">F6</text>
<text x="102.8" y="63">F8</text>
<text x="102.8" y="65.6">G6</text>
<text x="91.9" y="71.6">VDD15.J9</text>
<text x="91.9" y="69">VDD15.G7</text>
<text x="91.9" y="66.5">VDD15.G6</text>
<text x="102.8" y="68.1">G7</text>
<text x="102.8" y="70.6">J9</text>
<text x="151.7" y="68.1">J1_VIO</text>
<text x="157.4" y="71.6">3-C5</text>
<text x="91.9" y="74.1">VDD15.K3</text>
<text x="102.8" y="73.2">K3</text>
<text x="143.1" y="77">120R</text>
<text x="148.6" y="77">1%</text>
<text x="157.4" y="75.7">CompactPCI</text>
<text x="56.5" y="78.3">A12</text>
<text x="56.5" y="83.3">C11</text>
<text x="57.6" y="80.8">B4</text>
<text x="62.2" y="81.7">GND.B4</text>
<text x="62.2" y="79.2">GND.A12</text>
<text x="92.9" y="81.7">VDD5.G8</text>
<text x="92.9" y="79.2">VDD5.F5</text>
<text x="102.8" y="78.3">F5</text>
<text x="102.8" y="80.8">G8</text>
<text x="102.8" y="83.3">H6</text>
<text x="142.2" y="78.8">1</text>
<text x="142.2" y="83.8">1</text>
<text x="143.1" y="82.1">120R</text>
<text x="145.2" y="79.2">RB27</text>
<text x="148.6" y="82.1">1%</text>
<text x="151.3" y="78.8">2</text>
<text x="151.3" y="83.8">2</text>
<text x="157.4" y="78.3">VIO voltage</text>
<text x="57.6" y="85.9">C3</text>
<text x="57.6" y="88.4">D9</text>
<text x="62.2" y="89.3">GND.D9</text>
<text x="62.2" y="86.8">GND.C3</text>
<text x="62.2" y="84.3">GND.C11</text>
<text x="90.8" y="89.3">VDD33.B11</text>
<text x="92.9" y="84.3">VDD5.H6</text>
<text x="102.8" y="88.4">B11</text>
<text x="121.9" y="88.4">PEB1_VDD5</text>
<text x="145.2" y="84.3">RB28</text>
<text x="56.5" y="93.5">F12</text>
<text x="57.6" y="91">E6</text>
<text x="62.2" y="94.4">GND.F12</text>
<text x="62.2" y="91.9">GND.E6</text>
<text x="91.9" y="94.4">VDD33.L2</text>
<text x="91.9" y="91.9">VDD33.B3</text>
<text x="102.8" y="91">B3</text>
<text x="102.8" y="93.5">L2</text>
<text x="57.6" y="96">G5</text>
<text x="57.6" y="98.6">H4</text>
<text x="57.6" y="101.1">H7</text>
<text x="62.2" y="99.5">GND.H4</text>
<text x="62.2" y="97">GND.G5</text>
<text x="90.8" y="97">VDD33.M10</text>
<text x="102.8" y="96">M10</text>
<text x="102.8" y="101.1">E5</text>
<text x="119.4" y="96">1</text>
<text x="119.4" y="101.1">2</text>
<text x="121.9" y="96">CB25</text>
<text x="121.9" y="101.1">16V</text>
<text x="121.9" y="98.6">100nF</text>
<text x="134.8" y="96.5">1</text>
<text x="134.8" y="100.1">2</text>
<text x="138.4" y="98.3">100nF</text>
<text x="138.4" y="100.1">16V</text>
<text x="138.4" y="96.5">CB26</text>
<text x="57.6" y="103.7">J4</text>
<text x="57.6" y="106.2">J8</text>
<text x="62.2" y="107.1">GND.J8</text>
<text x="62.2" y="104.6">GND.J4</text>
<text x="62.2" y="102">GND.H7</text>
<text x="92.9" y="107.1">VDDQ.G4</text>
<text x="92.9" y="104.6">VDDQ.F9</text>
<text x="92.9" y="102">VDDQ.E5</text>
<text x="102.8" y="103.7">F9</text>
<text x="102.8" y="106.2">G4</text>
<text x="56.5" y="108.7">K10</text>
<text x="57.6" y="111.3">K2</text>
<text x="62.2" y="112.2">GND.K2</text>
<text x="62.2" y="109.6">GND.K10</text>
<text x="92.9" y="112.2">VDDQ.H8</text>
<text x="92.9" y="109.6">VDDQ.H5</text>
<text x="102.8" y="108.7">H5</text>
<text x="102.8" y="111.3">H8</text>
<text x="102.8" y="113.8">J7</text>
<text x="120.2" y="113.8">PEB_3.3V</text>
<text x="60.9" y="118.4">650.66.08112.00</text>
<text x="92.9" y="114.7">VDDQ.J7</text>
<text x="127" y="117.3">4-B7/4-C7/4-D2/5-C6/6-A2</text>
<text x="71.1" y="158.3">max. 207mA</text>
<text x="22.8" y="162.1">+1.5V</text>
<text x="27.9" y="165.5">9-C3/9-C4</text>
<text x="72" y="162.1">PEB_1.5V</text>
<text x="78.7" y="165.5">6-D3</text>
<text x="24.1" y="173.2">1</text>
<text x="26.9" y="179.6">300mA</text>
<text x="26.9" y="177.8">120Ohm</text>
<text x="26.9" y="176">FBB1</text>
<text x="24.1" y="183.4">2</text>
<text x="101.6" y="184.9">distribute evenly on Bottom-Side to 1.5V balls</text>
<text x="25.6" y="193">1</text>
<text x="25.6" y="196.6">2</text>
<text x="29.2" y="196.6">6.3V</text>
<text x="29.2" y="193">CFB1</text>
<text x="29.2" y="194.8">22uF</text>
<text x="76.4" y="193">1</text>
<text x="76.4" y="196.6">2</text>
<text x="80" y="194.8">100nF</text>
<text x="80" y="193">CB50</text>
<text x="80" y="196.6">16V</text>
<text x="91.7" y="193">1</text>
<text x="91.7" y="196.6">2</text>
<text x="95.2" y="196.6">16V</text>
<text x="95.2" y="194.8">100nF</text>
<text x="95.2" y="193">CB51</text>
<text x="106.9" y="193">1</text>
<text x="106.9" y="196.6">2</text>
<text x="110.5" y="193">CB52</text>
<text x="110.5" y="194.8">100nF</text>
<text x="110.5" y="196.6">16V</text>
<text x="122.1" y="193">1</text>
<text x="122.1" y="196.6">2</text>
<text x="125.7" y="196.6">16V</text>
<text x="125.7" y="194.8">100nF</text>
<text x="125.7" y="193">CB53</text>
<text x="137.4" y="193">1</text>
<text x="137.4" y="196.6">2</text>
<text x="140.9" y="196.6">16V</text>
<text x="140.9" y="194.8">100nF</text>
<text x="140.9" y="193">CB54</text>
<text x="152.6" y="193">1</text>
<text x="152.6" y="196.6">2</text>
<text x="156.2" y="196.6">16V</text>
<text x="156.2" y="194.8">100nF</text>
<text x="156.2" y="193">CB55</text>
<text x="167.9" y="193">1</text>
<text x="167.9" y="196.6">2</text>
<text x="171.4" y="196.6">16V</text>
<text x="171.4" y="193">CB56</text>
<text x="171.4" y="194.8">100nF</text>
<text x="183.1" y="193">1</text>
<text x="183.1" y="196.6">2</text>
<text x="186.6" y="194.8">100nF</text>
<text x="186.6" y="193">CB57</text>
<text x="186.6" y="196.6">16V</text>
<text x="198.3" y="193">1</text>
<text x="198.3" y="196.6">2</text>
<text x="201.9" y="193">CB58</text>
<text x="201.9" y="196.6">16V</text>
<text x="201.9" y="194.8">100nF</text>
<text x="213.6" y="193">1</text>
<text x="213.6" y="196.6">2</text>
<text x="217.1" y="194.8">100nF</text>
<text x="217.1" y="193">CB59</text>
<text x="217.1" y="196.6">16V</text>
<text x="228.8" y="193">1</text>
<text x="228.8" y="196.6">2</text>
<text x="232.4" y="193">CB60</text>
<text x="232.4" y="196.6">16V</text>
<text x="232.4" y="194.8">100nF</text>
<text x="71.1" y="221.7">max. 22mA</text>
<text x="22.8" y="225.5">+3.3V</text>
<text x="72" y="225.5">PEB_3.3V</text>
<text x="27.9" y="229">10-B6/10-C5/11-A1/11-C4/11-D1</text>
<text x="78.7" y="229">4-B7/4-C7/4-D2/5-C6/6-C3</text>
<text x="24.1" y="236.7">1</text>
<text x="26.9" y="239.5">FBB2</text>
<text x="26.9" y="241.3">120Ohm</text>
<text x="26.9" y="243.1">300mA</text>
<text x="24.1" y="246.9">2</text>
<text x="116.8" y="248.4">distribute evenly on Bottom-Side to 3.3V balls</text>
<text x="25.6" y="256.5">1</text>
<text x="29.2" y="256.5">CFB2</text>
<text x="76.4" y="256.5">1</text>
<text x="80" y="256.5">CB70</text>
<text x="91.7" y="256.5">1</text>
<text x="95.2" y="256.5">CB71</text>
<text x="106.9" y="256.5">1</text>
<text x="110.5" y="256.5">CB72</text>
<text x="122.1" y="256.5">1</text>
<text x="125.7" y="256.5">CB73</text>
<text x="137.4" y="256.5">1</text>
<text x="140.9" y="256.5">CB74</text>
<text x="152.6" y="256.5">1</text>
<text x="156.2" y="256.5">CB75</text>
<text x="167.9" y="256.5">1</text>
<text x="171.4" y="256.5">CB76</text>
<text x="183.1" y="256.5">1</text>
<text x="186.6" y="256.5">CB77</text>
<text x="25.6" y="260.1">2</text>
<text x="29.2" y="260.1">6.3V</text>
<text x="29.2" y="258.3">10uF</text>
<text x="76.4" y="260.1">2</text>
<text x="80" y="258.3">100nF</text>
<text x="80" y="260.1">16V</text>
<text x="91.7" y="260.1">2</text>
<text x="95.2" y="260.1">16V</text>
<text x="95.2" y="258.3">100nF</text>
<text x="106.9" y="260.1">2</text>
<text x="110.5" y="258.3">100nF</text>
<text x="110.5" y="260.1">16V</text>
<text x="122.1" y="260.1">2</text>
<text x="125.7" y="260.1">16V</text>
<text x="125.7" y="258.3">100nF</text>
<text x="137.4" y="260.1">2</text>
<text x="140.9" y="258.3">100nF</text>
<text x="140.9" y="260.1">16V</text>
<text x="152.6" y="260.1">2</text>
<text x="156.2" y="260.1">16V</text>
<text x="156.2" y="258.3">100nF</text>
<text x="167.9" y="260.1">2</text>
<text x="171.4" y="258.3">100nF</text>
<text x="171.4" y="260.1">16V</text>
<text x="183.1" y="260.1">2</text>
<text x="186.6" y="258.3">100nF</text>
<text x="186.6" y="260.1">16V</text>
<text x="124.4" y="276.3">distribute evenly on Bot-Side to VDD5 balls</text>
</g>
</svg>
